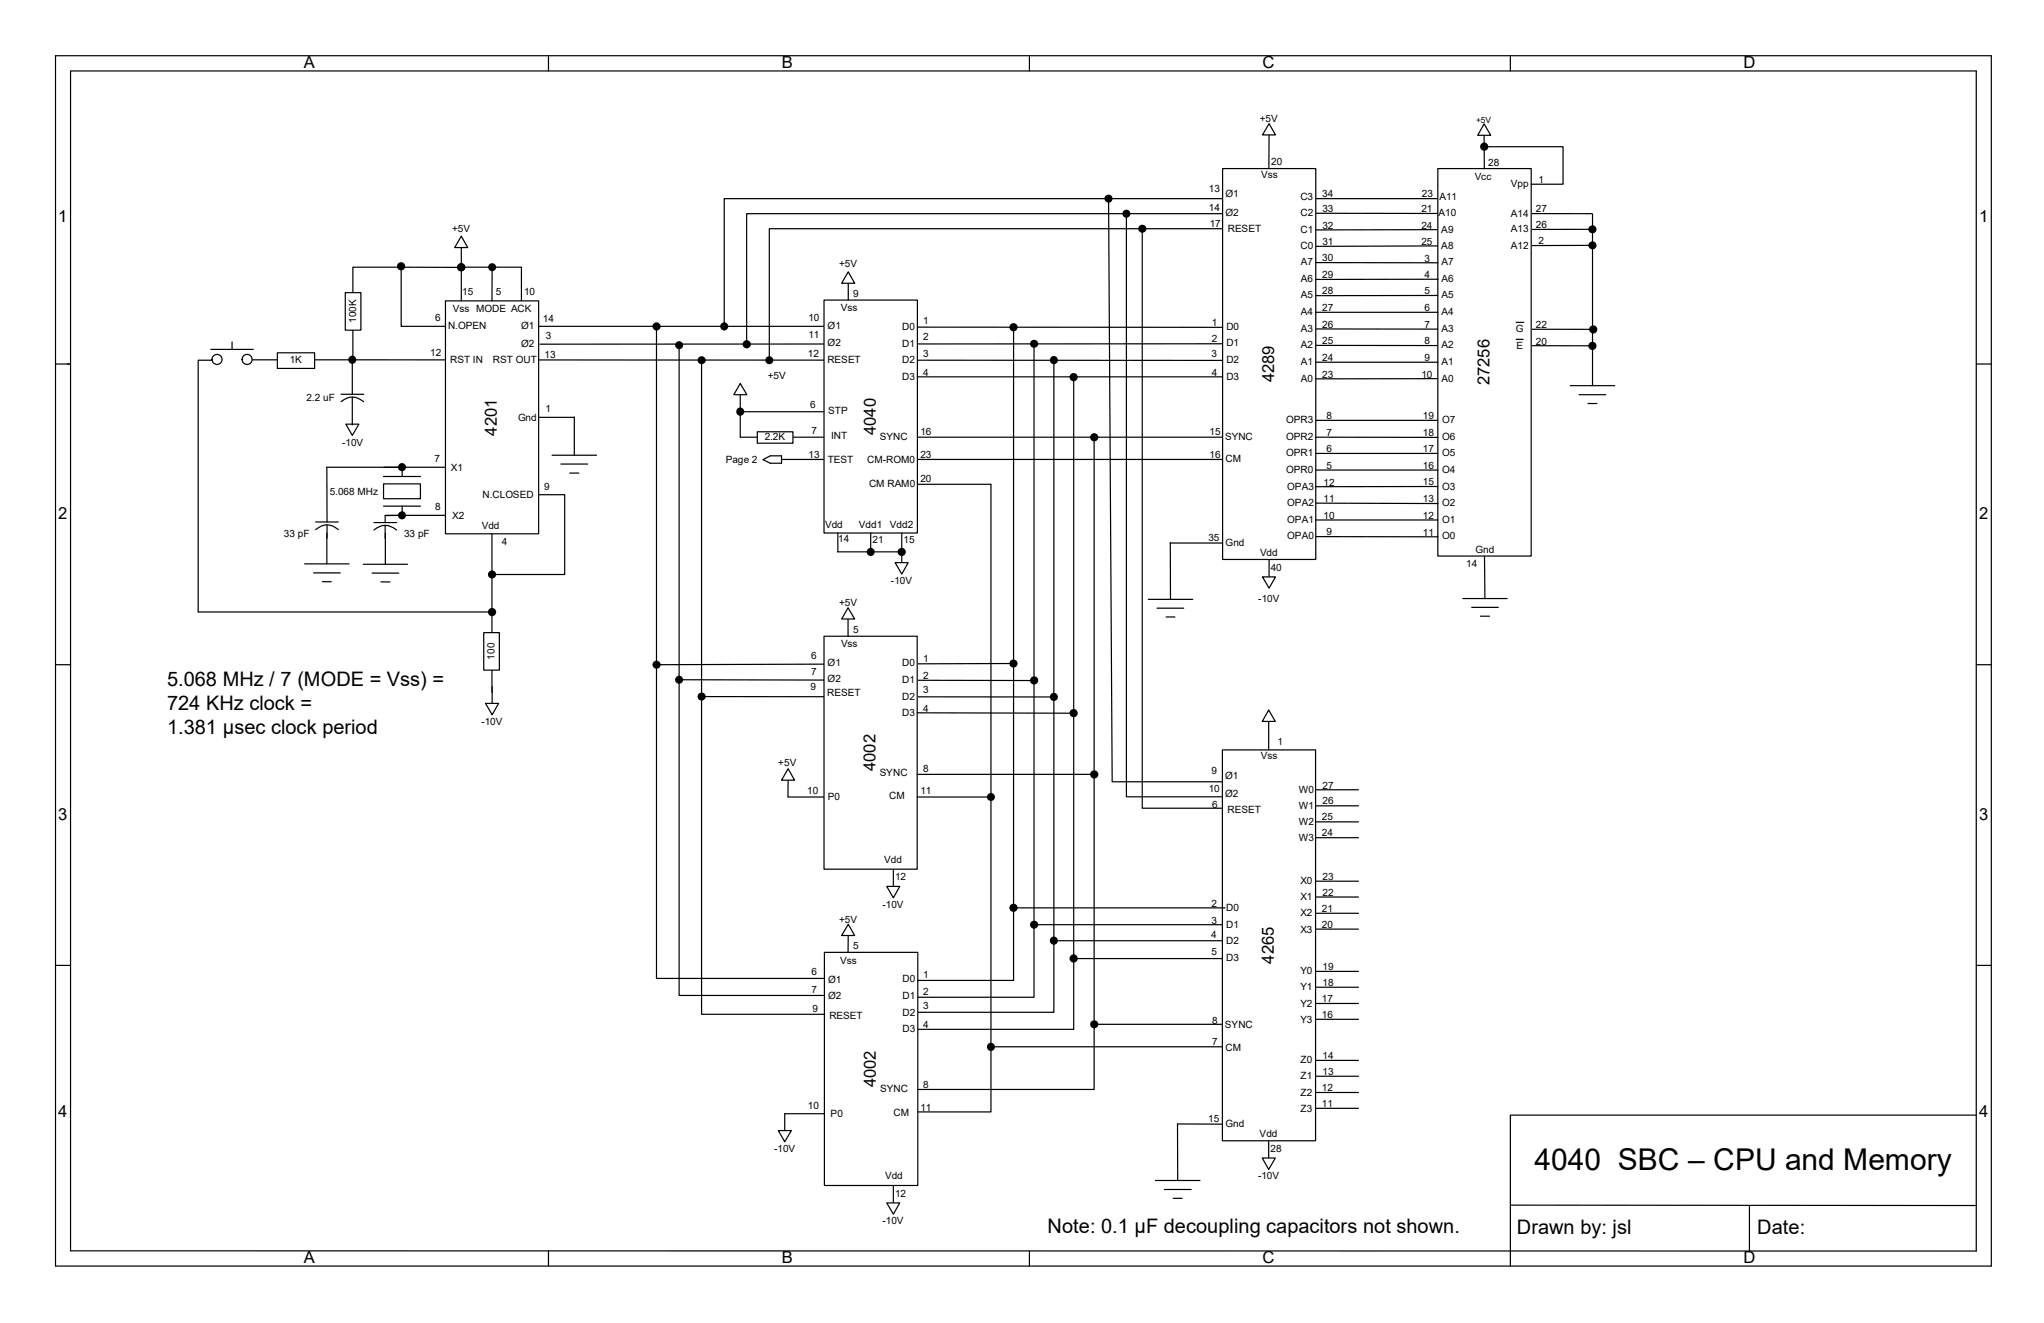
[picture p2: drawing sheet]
<svg xmlns="http://www.w3.org/2000/svg" width="432mm" height="279mm" viewBox="0 0 432 279" stroke-linecap="round" stroke-linejoin="round" font-family="sans-serif">
<g fill="none" stroke="#000" stroke-width=".25">
<path d="M258.6 48.3h-96.1v27.8M258.6 45.1h-100.9v27.6M259.3 42h-106.3v26.9M278 42h38.7M278 45l58.4 .1M336.4 51.8l-58.4 .2M336.4 48.4l-58.4 .2M74.5 76l183.8 .1M138.7 68.9v137.7h41.3M143.5 72.9v137.3h35.7M148.2 76.1v138.1h29.4M218.4 72.6v138h-29.7"/>
<path d="M222.6 76.1v137.7h-33.1M226.8 79.6v137.8h-34.9M258.3 72.6l-144.2 .1M278 69.5l58.5 .1M278 72.9l58.4 .1M156.4 92.3h101.9M165.1 97h93.2M231.1 92.3v137.8h-37.6M209.3 102.3v132.5h-15.8M143.5 143.6l74.9 .1M148.2 147.1l74.4 .1M214.1 140.1l-75.4 .3"/>
<path d="M166.5 168.3h10.3M165.9 235.2h10.1"/>
</g>
<g fill="#000">
<circle cx="336.4" cy="48.4" r=".86"/>
<circle cx="336.4" cy="51.8" r=".86"/>
<circle cx="138.7" cy="68.9" r=".87"/>
<circle cx="143.5" cy="72.9" r=".85"/>
<circle cx="148.2" cy="76.1" r=".86"/>
<circle cx="153" cy="68.9" r=".85"/>
<circle cx="157.7" cy="72.7" r=".86"/>
<circle cx="162.5" cy="76.1" r=".85"/>
<circle cx="218.5" cy="72.6" r=".86"/>
<circle cx="222.6" cy="76.1" r=".86"/>
<circle cx="226.8" cy="79.6" r=".87"/>
<circle cx="336.4" cy="73" r=".87"/>
<circle cx="336.6" cy="69.6" r=".87"/>
<circle cx="231.2" cy="92.3" r=".87"/>
<circle cx="138.7" cy="140.4" r=".86"/>
<circle cx="143.5" cy="143.6" r=".85"/>
<circle cx="148.2" cy="147.1" r=".86"/>
<circle cx="214.1" cy="140.1" r=".86"/>
<circle cx="218.5" cy="143.7" r=".87"/>
<circle cx="222.6" cy="147.2" r=".86"/>
</g>
<path d="M94.1 63.5h19.7v49.2h-19.7z" fill="#fff"/>
<path d="M97.5 51.5v12M94.1 63.5h19.7v49.2h-19.7zM116.6 96.1h9.4M118.5 98h5.6M120.4 99.9h1.9M121.3 88.1v8" fill="none" stroke="#000" stroke-width=".25"/>
<path d="M81 102.2h7.8v3.1h-7.8z" fill="#fff"/>
<path d="M97.5 56.5l-23-.1v19.7M113.8 68.9h60.3M81.1 98.7h13M85 98.7v1.9M81 102.2h7.8v3.1h-7.8zM81 100.6h7.8M81 106.9h7.8M81.5 108.8h12.6M85 106.9v1.9M103.9 112.7v33.5" fill="none" stroke="#000" stroke-width=".25"/>
<circle cx="97.4" cy="56.4" r=".87" fill="#000"/>
<path d="M174.1 63.4h19.7v49.2h-19.7z" fill="#fff"/>
<path d="M174.1 63.4h19.7v49.2h-19.7z" fill="none" stroke="#000" stroke-width=".25"/>
<path d="M258.3 35.6h19.7v82.6h-19.7z" fill="#fff"/>
<path d="M258.3 35.6h19.7v82.6h-19.7zM193.8 69.1h64.5M193.8 79.6h64.5" fill="none" stroke="#000" stroke-width=".25"/>
<path d="M303.7 35.6h19.8v81.8h-19.8z" fill="#fff"/>
<g fill="none" stroke="#000" stroke-width=".25">
<path d="M303.7 35.6h19.8v81.8h-19.8zM313.5 27.8l.1 7.8M278 55.5h25.8M303.8 59h-25.8M336.4 45.3v36.1M278 66h25.8M278 76.5h25.8M303.7 62.4h-25.7M303.7 80h-25.7M113.8 88.1h7.4M278 88.8h25.7M278 92.3l25.8 .1"/>
<path d="M278 95.8h25.8M278 99.3h25.8M331.7 81.4h9.4M333.6 83.4h5.6M335.4 85.2h2M113.8 104.5h5.5v16.8h-15.4M247.2 114.7h10.9M247.2 114.6l.1 12M278 106.3h25.8M278 109.8h25.8M278 113.3l25.8 .1M303.7 102.7l-25.7 .1"/>
<path d="M313.6 117.4l.1 9M242.6 126.6h9.4M244.4 128.4h5.7M246.3 130.3h1.9M309 126.4h9.4M310.9 128.3h5.6M312.8 130.1h1.9"/>
</g>
<circle cx="104" cy="121.3" r=".86" fill="#000"/>
<path d="M174.1 134.4h19.7v49.2h-19.7z" fill="#fff"/>
<path d="M174.1 134.4h19.7v49.2h-19.7z" fill="none" stroke="#000" stroke-width=".25"/>
<path d="M174.2 201.1h19.7v49.3h-19.7z" fill="#fff"/>
<g fill="none" stroke="#000" stroke-width=".25">
<path d="M11.7 11.8h409v255.6h-409zM14.9 15h402.6v249.2h-402.6zM115.9 11.8v3.2M217.5 11.8v3.2M319.1 11.8v3.2M84.8 56.2v12.7h9.3M97.5 56.4h12.7v7.1M104 56.4l-.1 7.1M11.7 76.9h3.2M214.1 69.1v138h-20.2M417.5 76.9h3.2M69 98.7h15.9"/>
<path d="M64.3 119.1h9.4M69 112.6v6.5M76.8 119.2h9.3M81.4 112.6v6.6M84.9 108.8l-3.5 .1M193.8 102.3h15.5M66.3 121h5.6M68.1 122.9h1.9M78.6 121h5.6M80.5 122.9h1.9M11.7 140.4h3.2M193.8 150.5l33 .1"/>
<path d="M417.5 140.4h3.2M193.8 163.5h37.3M193.8 168.3h15.5M11.7 203.9h3.2M174.2 201.1h19.7v49.3h-19.7zM417.5 203.9h3.2M417.5 235.5h-98.4v28.6M319.1 254.5l98.4 .1M369.6 254.6v9.6M115.9 264.2v3.2M217.5 264.2v3.2M319.1 264.2v3.2"/>
</g>
<g fill="#000">
<circle cx="84.7" cy="56.2" r=".87"/>
<circle cx="97.4" cy="56.4" r=".86"/>
<circle cx="104" cy="56.4" r=".85"/>
<circle cx="214.1" cy="69.1" r=".87"/>
<circle cx="84.9" cy="98.7" r=".86"/>
<circle cx="84.9" cy="108.8" r=".85"/>
<circle cx="226.8" cy="150.6" r=".87"/>
<circle cx="209.3" cy="168.3" r=".85"/>
<circle cx="231.2" cy="163.6" r=".87"/>
</g>
<path d="M97.5 49.9l1.3 2.4h-2.7z" fill="#fff"/>
<path d="M97.5 49.9l1.3 2.4h-2.7z" fill="none" stroke="#000" stroke-width=".25"/>
<path d="M73.1 89.6h2.7l-1.4 2.3z" fill="#fff"/>
<path d="M179.2 59v4.4M73.1 89.6h2.7l-1.4 2.3z" fill="none" stroke="#000" stroke-width=".25"/>
<path d="M179.2 57.4l1.4 2.4h-2.8z" fill="#fff"/>
<path d="M179.2 57.4l1.4 2.4h-2.8zM179.2 129.9v4.4" fill="none" stroke="#000" stroke-width=".25"/>
<path d="M179.2 128.4l1.4 2.3h-2.8z" fill="#fff"/>
<path d="M179.2 128.4l1.4 2.3h-2.8zM179.2 196.8v4.3" fill="none" stroke="#000" stroke-width=".25"/>
<path d="M179.2 195.2l1.4 2.4h-2.8z" fill="#fff"/>
<path d="M190.5 112.6v7M179.2 195.2l1.4 2.4h-2.8z" fill="none" stroke="#000" stroke-width=".25"/>
<path d="M189.1 118.8h2.8l-1.4 2.4z" fill="#fff"/>
<path d="M189.1 118.8h2.8l-1.4 2.4zM188.7 183.6v4.4" fill="none" stroke="#000" stroke-width=".25"/>
<path d="M187.3 187.2h2.8l-1.4 2.4z" fill="#fff"/>
<path d="M187.3 187.2h2.8l-1.4 2.4zM188.7 250.4v4.4" fill="none" stroke="#000" stroke-width=".25"/>
<path d="M187.3 254h2.8l-1.4 2.4z" fill="#fff"/>
<path d="M268.1 118.2v4.4M187.3 254h2.8l-1.4 2.4z" fill="none" stroke="#000" stroke-width=".25"/>
<path d="M266.7 121.8h2.8l-1.4 2.4z" fill="#fff"/>
<path d="M268.1 27.7v7.8M266.7 121.8h2.8l-1.4 2.4z" fill="none" stroke="#000" stroke-width=".25"/>
<path d="M268.1 26.1l1.4 2.4h-2.8z" fill="#fff"/>
<path d="M268.1 26.1l1.4 2.4h-2.8zM166.5 164v4.3" fill="none" stroke="#000" stroke-width=".25"/>
<path d="M166.5 162.3l1.4 2.5h-2.8z" fill="#fff"/>
<path d="M166.5 162.3l1.4 2.5h-2.8zM165.8 235.2v4.4" fill="none" stroke="#000" stroke-width=".25"/>
<path d="M164.4 238.8h2.8l-1.4 2.3z" fill="#fff"/>
<path d="M164.4 238.8h2.8l-1.4 2.3z" fill="none" stroke="#000" stroke-width=".25"/>
<path d="M313.5 26.2l1.4 2.4h-2.7z" fill="#fff"/>
<path d="M313.5 26.2l1.4 2.4h-2.7zM52.2 76h22.2" fill="none" stroke="#000" stroke-width=".25"/>
<circle cx="74.4" cy="76" r=".85" fill="#000"/>
<circle cx="52.2" cy="75.9" r="1.06" fill="#fff"/>
<circle cx="52.2" cy="75.9" r="1.06" fill="none" stroke="#000" stroke-width=".25"/>
<circle cx="45.8" cy="75.9" r="1.06" fill="#fff"/>
<g fill="none" stroke="#000" stroke-width=".25">
<path d="M44.5 73.8h9M44.8 76.1h-2.9v53.1M49 72.2v1.6"/>
<circle cx="45.8" cy="75.9" r="1.06"/>
</g>
<path d="M58.6 74.5h7.9v3.3h-7.9z" fill="#fff"/>
<path d="M58.6 74.5h7.9v3.3h-7.9z" fill="none" stroke="#000" stroke-width=".25"/>
<path d="M72.9 61.8h3.3v7.9h-3.3z" fill="#fff"/>
<path d="M72.9 61.8h3.3v7.9h-3.3z" fill="none" stroke="#000" stroke-width=".25"/>
<path d="M102.2 133.6h3.3v7.9h-3.3z" fill="#fff"/>
<path d="M41.9 129.2h62M102.2 133.6h3.3v7.9h-3.3zM104 145v4.4" fill="none" stroke="#000" stroke-width=".25"/>
<circle cx="104" cy="129.3" r=".87" fill="#000"/>
<path d="M102.6 148.5h2.7l-1.3 2.5z" fill="#fff"/>
<path d="M156.4 82.5v9.8M176.9 116.5h13.6M177 112.6v3.9M102.6 148.5h2.7l-1.3 2.5z" fill="none" stroke="#000" stroke-width=".25"/>
<circle cx="190.5" cy="116.6" r=".87" fill="#000"/>
<path d="M156.4 81l1.4 2.4h-2.8z" fill="#fff"/>
<g fill="none" stroke="#000" stroke-width=".25">
<path d="M74.4 76.6v6.7M69 98.7l.1 11.5M72.1 84.8a3.4 3.4 0 0 1 4.7 0M72.1 83.3h4.7M74.4 83.9v5.8M156.4 81l1.4 2.4h-2.8zM156.4 87h17.7M161.2 97.1l1.5-.8h2.4v1.5h-2.4zM66.7 111.8a3.3 3.3 0 0 1 4.8 0M66.7 110.2h4.8M69.1 110.8v2.8M79 110.4h4.8"/>
<path d="M79 111.9a3.4 3.4 0 0 1 4.8 0M81.4 108.9v1.5M81.4 111v2.7M183.9 112.6v3.9"/>
</g>
<g fill="#000">
<circle cx="156.4" cy="86.9" r=".86"/>
<circle cx="183.9" cy="116.6" r=".86"/>
</g>
<path d="M258.2 158.4h19.7v82.5h-19.7z" fill="#fff"/>
<path d="M258.2 158.4h19.7v82.5h-19.7zM258.1 237.4h-9.3v11.9M244.1 249.3h9.4M246 251.2h5.6M247.9 253.1h1.8M268 241v4.4" fill="none" stroke="#000" stroke-width=".25"/>
<path d="M266.7 244.6h2.7l-1.4 2.4z" fill="#fff"/>
<path d="M268 151.6v6.8M266.7 244.6h2.7l-1.4 2.4z" fill="none" stroke="#000" stroke-width=".25"/>
<path d="M268 149.9l1.4 2.5h-2.7z" fill="#fff"/>
<g fill="none" stroke="#000" stroke-width=".25">
<path d="M234.2 42l.7 123.1h23.3M238 45.1v123.2h20.2M241.3 48.3v122.4h16.9M268 149.9l1.4 2.5h-2.7zM277.9 166.8h9.1M277.9 170.2h9.1M277.9 173.6h9.1M278 176.9h9M214.1 191.7h44.7M218.4 195.3h39.8M222.6 198.7h35.6M277.9 186.1h9.1"/>
<path d="M277.9 189.4h9.1M277.9 192.9h9.1M278 196.2h9M226.8 202.4h31.4M231.1 216.3h27.1M277.9 205.1h9.1M277.9 208.5h9.1M277.9 211.9h9.1M278 215.3h9M209.3 221.1h48.9M277.9 223.9h9.1M277.9 227.3h9.1"/>
<path d="M277.9 230.7h9.1M278 234.1h9"/>
</g>
<g fill="#000">
<circle cx="234.2" cy="41.9" r=".86"/>
<circle cx="238" cy="45.1" r=".85"/>
<circle cx="241.3" cy="48.3" r=".86"/>
<circle cx="214.1" cy="191.7" r=".87"/>
<circle cx="218.5" cy="195.3" r=".86"/>
<circle cx="222.6" cy="198.6" r=".86"/>
<circle cx="226.8" cy="202.4" r=".87"/>
<circle cx="231.2" cy="216.3" r=".86"/>
<circle cx="209.3" cy="221.1" r=".86"/>
</g>
<path d="M160 91.2h7.5v2.4h-7.5z" fill="#fff"/>
<path d="M313.6 31h16.6v7.9h-6.7M320.3 68.1h1.6M320.3 71.7h1.5M160 91.2h7.5v2.4h-7.5z" fill="none" stroke="#000" stroke-width=".25"/>
<circle cx="313.5" cy="31" r=".87" fill="#000"/>
<text font-size="6.3" x="324.1" y="247">4040 SBC – CPU and Memory</text>
<g font-size="4.2">
<text x="35.3" y="144.8">5.068 MHz / 7 (MODE = Vss) =</text>
<text x="35.3" y="149.9">724 KHz clock =</text>
<text x="35.3" y="155">1.381 µsec clock period</text>
<text x="221.3" y="260.4">Note: 0.1 µF decoupling capacitors not shown.</text>
<text x="320.5" y="260.7">Drawn by: jsl</text>
<text x="371.2" y="260.7">Date:</text>
</g>
<g font-size="3.5">
<text x="64.2" y="14.4">A</text>
<text x="165.2" y="14.4">B</text>
<text x="266.7" y="14.4">C</text>
<text x="368.3" y="14.4">D</text>
<text x="12.3" y="46.9">1</text>
<text x="418.1" y="46.9">1</text>
<text x="269.2" y="80.8" transform="rotate(-90 269.2 80.8)">4289</text>
<text x="314.7" y="81.4" transform="rotate(-90 314.7 81.4)">27256</text>
<text x="105" y="92" transform="rotate(-90 105 92)">4201</text>
<text x="185" y="91.9" transform="rotate(-90 185 91.9)">4040</text>
<text x="12.3" y="109.7">2</text>
<text x="418.1" y="109.6">2</text>
<text x="185" y="162.9" transform="rotate(-90 185 162.9)">4002</text>
<text x="12.3" y="173.2">3</text>
<text x="418.1" y="173.1">3</text>
<text x="269.1" y="203.5" transform="rotate(-90 269.1 203.5)">4265</text>
<text x="185" y="229.7" transform="rotate(-90 185 229.7)">4002</text>
<text x="12.3" y="235.9">4</text>
<text x="418.1" y="235.9">4</text>
<text x="64.2" y="266.8">A</text>
<text x="165.2" y="266.8">B</text>
<text x="266.7" y="266.8">C</text>
<text x="368.3" y="266.8">D</text>
</g>
<g font-size="2.1">
<text x="266.1" y="25.7">+5V</text>
<text x="268.6" y="34.8">20</text>
<text x="314.4" y="35.1">28</text>
<text x="255.4" y="40.6">13</text>
<text x="258.9" y="41.7">Ø1</text>
<text x="266.4" y="37.6">Vss</text>
<text x="279.3" y="41.7">34</text>
<text x="300.4" y="41.7">23</text>
<text x="311.5" y="38">Vcc</text>
<text x="319.2" y="39.5">Vpp</text>
<text x="325" y="38.7">1</text>
<text x="255.4" y="44.5">14</text>
<text x="255.6" y="47.9">17</text>
<text x="258.9" y="45.7">Ø2</text>
<text x="274.7" y="42.3">C3</text>
<text x="274.7" y="45.6">C2</text>
<text x="279.4" y="44.8">33</text>
<text x="300.3" y="44.9">21</text>
<text x="303.9" y="45.6">A10</text>
<text x="304.1" y="42.3">A11</text>
<text x="319.2" y="45.9">A14</text>
<text x="324.4" y="44.8">27</text>
<text x="95.5" y="48.9">+5V</text>
<text x="259.4" y="48.9">RESET</text>
<text x="274.7" y="49.1">C1</text>
<text x="274.7" y="52.6">C0</text>
<text x="279.4" y="48.3">32</text>
<text x="279.4" y="51.8">31</text>
<text x="300.3" y="48.3">24</text>
<text x="300.3" y="51.7">25</text>
<text x="304.5" y="49.1">A9</text>
<text x="304.5" y="52.6">A8</text>
<text x="319.2" y="49.1">A13</text>
<text x="319.2" y="52.6">A12</text>
<text x="324.4" y="48.2">26</text>
<text x="325" y="51.6">2</text>
<text x="177.2" y="56.3">+5V</text>
<text x="274.8" y="56">A7</text>
<text x="274.8" y="59.6">A6</text>
<text x="279.3" y="55.2">30</text>
<text x="279.3" y="58.8">29</text>
<text x="300.9" y="55.3">3</text>
<text x="300.9" y="58.8">4</text>
<text x="304.5" y="56">A7</text>
<text x="304.5" y="59.6">A6</text>
<text x="95.6" y="65.8">Vss MODE ACK</text>
<text x="97.7" y="62.4">15</text>
<text x="104.8" y="62.3">5</text>
<text x="110.7" y="62.4">10</text>
<text x="177.6" y="65.7">Vss</text>
<text x="180.3" y="62.8">9</text>
<text x="274.8" y="63">A5</text>
<text x="279.3" y="62.1">28</text>
<text x="279.3" y="65.7">27</text>
<text x="300.9" y="62.1">5</text>
<text x="300.9" y="65.7">6</text>
<text x="304.5" y="63">A5</text>
<text x="75.2" y="68.2" transform="rotate(-90 75.2 68.2)">100K</text>
<text x="91.9" y="67.7">6</text>
<text x="94.7" y="69.6">N.OPEN</text>
<text x="110.1" y="69.6">Ø1</text>
<text x="114.7" y="68">14</text>
<text x="115.3" y="71.5">3</text>
<text x="170.8" y="67.8">10</text>
<text x="170.8" y="71.3">11</text>
<text x="174.8" y="69.6">Ø1</text>
<text x="190.6" y="69.7">D0</text>
<text x="195" y="68.4">1</text>
<text x="195" y="71.9">2</text>
<text x="256" y="68.8">1</text>
<text x="259.1" y="69.6">D0</text>
<text x="274.8" y="66.5">A4</text>
<text x="274.8" y="70.1">A3</text>
<text x="279.3" y="69.3">26</text>
<text x="300.9" y="69.3">7</text>
<text x="304.5" y="66.5">A4</text>
<text x="304.5" y="70.1">A3</text>
<text x="320.3" y="70.1">G</text>
<text x="324.4" y="69.2">22</text>
<text x="61.2" y="76.8">1K</text>
<text x="90.9" y="75.1">12</text>
<text x="95.1" y="76.7">RST IN</text>
<text x="104.1" y="76.7">RST OUT</text>
<text x="110.1" y="73.3">Ø2</text>
<text x="115.1" y="75.5">13</text>
<text x="170.6" y="75.5">12</text>
<text x="174.8" y="76.7">RESET</text>
<text x="174.8" y="73.1">Ø2</text>
<text x="190.6" y="73.2">D1</text>
<text x="190.6" y="76.7">D2</text>
<text x="195" y="75.4">3</text>
<text x="255.9" y="75.4">3</text>
<text x="256" y="72.3">2</text>
<text x="259.1" y="73.2">D1</text>
<text x="259.1" y="76.7">D2</text>
<text x="274.8" y="73.5">A2</text>
<text x="274.8" y="77.1">A1</text>
<text x="279.3" y="72.7">25</text>
<text x="279.3" y="76.2">24</text>
<text x="300.9" y="72.7">8</text>
<text x="300.9" y="76.3">9</text>
<text x="304.5" y="73.5">A2</text>
<text x="304.5" y="77.1">A1</text>
<text x="320.4" y="73.7">E</text>
<text x="324.4" y="72.8">20</text>
<text x="162.2" y="80.1">+5V</text>
<text x="190.6" y="80.3">D3</text>
<text x="195" y="79.3">4</text>
<text x="256" y="79.3">4</text>
<text x="259.1" y="80.2">D3</text>
<text x="274.8" y="80.6">A0</text>
<text x="279.3" y="79.8">23</text>
<text x="300.3" y="79.8">10</text>
<text x="304.5" y="80.6">A0</text>
<text x="64.7" y="84.7">2.2 uF</text>
<text x="109.4" y="88.8">Gnd</text>
<text x="115.2" y="87">1</text>
<text x="171.2" y="86.1">6</text>
<text x="175" y="87.4">STP</text>
<text x="271.7" y="89.4">OPR3</text>
<text x="280.2" y="88.5">8</text>
<text x="300.6" y="88.5">19</text>
<text x="304.6" y="89.4">O7</text>
<text x="72.3" y="94.2">-10V</text>
<text x="161.5" y="93">2.2K</text>
<text x="171.4" y="91.6">7</text>
<text x="175.6" y="92.8">INT</text>
<text x="185.9" y="92.9">SYNC</text>
<text x="194.4" y="91.9">16</text>
<text x="255.5" y="91.9">15</text>
<text x="258.8" y="92.8">SYNC</text>
<text x="271.7" y="92.9">OPR2</text>
<text x="280.2" y="92.1">7</text>
<text x="280.2" y="95.5">6</text>
<text x="300.6" y="92.1">18</text>
<text x="300.6" y="95.5">17</text>
<text x="304.6" y="92.9">O6</text>
<text x="91.8" y="97.5">7</text>
<text x="95.2" y="99.5">X1</text>
<text x="153.3" y="97.7">Page 2</text>
<text x="170.8" y="96.7">13</text>
<text x="174.9" y="97.7">TEST</text>
<text x="183.2" y="97.7">CM-ROM0</text>
<text x="194.4" y="96.8">23</text>
<text x="194.4" y="101.9">20</text>
<text x="255.5" y="96.8">16</text>
<text x="258.9" y="97.7">CM</text>
<text x="271.7" y="96.4">OPR1</text>
<text x="271.7" y="99.9">OPR0</text>
<text x="280.2" y="99">5</text>
<text x="300.6" y="99.1">16</text>
<text x="304.6" y="96.4">O5</text>
<text x="304.6" y="99.9">O4</text>
<text x="69.7" y="104.5">5.068 MHz</text>
<text x="91.9" y="107.7">8</text>
<text x="101.9" y="105.1">N.CLOSED</text>
<text x="115" y="103.4">9</text>
<text x="183.6" y="102.9">CM RAM0</text>
<text x="271.9" y="103.4">OPA3</text>
<text x="271.9" y="106.8">OPA2</text>
<text x="279.6" y="102.5">12</text>
<text x="279.6" y="106">11</text>
<text x="300.6" y="102.5">15</text>
<text x="300.6" y="106.1">13</text>
<text x="304.6" y="103.4">O3</text>
<text x="304.6" y="106.8">O2</text>
<text x="60" y="113.4">33 pF</text>
<text x="85.4" y="113.4">33 pF</text>
<text x="95.5" y="109.6">X2</text>
<text x="101.8" y="111.8">Vdd</text>
<text x="174.3" y="111.4">Vdd</text>
<text x="181.4" y="111.4">Vdd1</text>
<text x="188" y="111.4">Vdd2</text>
<text x="271.9" y="110.4">OPA1</text>
<text x="271.9" y="113.9">OPA0</text>
<text x="279.6" y="109.6">10</text>
<text x="280.2" y="113.1">9</text>
<text x="300.6" y="109.6">12</text>
<text x="300.6" y="113.1">11</text>
<text x="304.6" y="110.4">O1</text>
<text x="304.6" y="113.9">O0</text>
<text x="106" y="115.1">4</text>
<text x="177.1" y="114.6">14</text>
<text x="184.3" y="114.7">21</text>
<text x="190.9" y="114.7">15</text>
<text x="255.3" y="114.2">35</text>
<text x="258.9" y="115.3">Gnd</text>
<text x="266.2" y="117.3">Vdd</text>
<text x="309.8" y="119.8">14</text>
<text x="311.7" y="116.8">Gnd</text>
<text x="188.2" y="123.3">-10V</text>
<text x="268.5" y="120.5">40</text>
<text x="177.2" y="128">+5V</text>
<text x="265.8" y="127.1">-10V</text>
<text x="177.7" y="136.7">Vss</text>
<text x="180.3" y="133.6">5</text>
<text x="104.4" y="139.3" transform="rotate(-90 104.4 139.3)">100</text>
<text x="171.4" y="139.1">6</text>
<text x="171.4" y="142.5">7</text>
<text x="174.8" y="140.7">Ø1</text>
<text x="174.8" y="143.9">Ø2</text>
<text x="190.6" y="140.7">D0</text>
<text x="195" y="139.8">1</text>
<text x="195" y="143.3">2</text>
<text x="171.2" y="145.7">9</text>
<text x="174.8" y="146.9">RESET</text>
<text x="190.6" y="144.3">D1</text>
<text x="190.6" y="147.9">D2</text>
<text x="195" y="146.4">3</text>
<text x="101.7" y="153">-10V</text>
<text x="190.6" y="151.2">D3</text>
<text x="195" y="150.3">4</text>
<text x="164.4" y="161.7">+5V</text>
<text x="266.4" y="160.4">Vss</text>
<text x="269.9" y="157.3">1</text>
<text x="170.5" y="167.7">10</text>
<text x="185.8" y="163.9">SYNC</text>
<text x="194.4" y="167.8">11</text>
<text x="195" y="162.9">8</text>
<text x="255.4" y="167.3">10</text>
<text x="255.9" y="163.4">9</text>
<text x="258.8" y="164.4">Ø1</text>
<text x="274.4" y="167.4">W0</text>
<text x="279.4" y="166.5">27</text>
<text x="174.9" y="169">P0</text>
<text x="187.8" y="168.7">CM</text>
<text x="256.1" y="170.6">6</text>
<text x="258.8" y="168.4">Ø2</text>
<text x="259.3" y="171.7">RESET</text>
<text x="274.4" y="170.8">W1</text>
<text x="279.3" y="173.3">25</text>
<text x="279.4" y="169.9">26</text>
<text x="274.4" y="174.2">W2</text>
<text x="274.4" y="177.7">W3</text>
<text x="279.3" y="176.6">24</text>
<text x="186.8" y="182.3">Vdd</text>
<text x="189.1" y="185.9">12</text>
<text x="279.4" y="185.8">23</text>
<text x="186.4" y="191.7">-10V</text>
<text x="255.9" y="191.6">2</text>
<text x="274.7" y="190.1">X1</text>
<text x="274.7" y="186.7">X0</text>
<text x="279.4" y="189.2">22</text>
<text x="177.2" y="194.9">+5V</text>
<text x="255.9" y="195.1">3</text>
<text x="259" y="192.4">D0</text>
<text x="259" y="195.9">D1</text>
<text x="274.7" y="193.5">X2</text>
<text x="274.7" y="197">X3</text>
<text x="279.3" y="192.6">21</text>
<text x="279.3" y="195.9">20</text>
<text x="177.5" y="203.5">Vss</text>
<text x="180.3" y="200.4">5</text>
<text x="255.9" y="198.2">4</text>
<text x="255.9" y="201.8">5</text>
<text x="259" y="199.4">D2</text>
<text x="259" y="202.9">D3</text>
<text x="171.4" y="205.9">6</text>
<text x="171.4" y="209.6">7</text>
<text x="174.9" y="207.5">Ø1</text>
<text x="190.7" y="207.5">D0</text>
<text x="195" y="206.6">1</text>
<text x="274.7" y="209.2">Y1</text>
<text x="274.7" y="205.7">Y0</text>
<text x="279.4" y="208.2">18</text>
<text x="279.4" y="204.9">19</text>
<text x="171.7" y="213.8">9</text>
<text x="174.9" y="211">Ø2</text>
<text x="175.2" y="215.1">RESET</text>
<text x="190.7" y="210.9">D1</text>
<text x="190.7" y="214.5">D2</text>
<text x="195" y="210.1">2</text>
<text x="195" y="213.2">3</text>
<text x="274.7" y="212.6">Y2</text>
<text x="279.3" y="211.6">17</text>
<text x="279.3" y="215">16</text>
<text x="190.7" y="218">D3</text>
<text x="195" y="217.1">4</text>
<text x="256.1" y="220.8">7</text>
<text x="256.1" y="216.2">8</text>
<text x="258.8" y="217.1">SYNC</text>
<text x="258.9" y="222">CM</text>
<text x="274.7" y="216">Y3</text>
<text x="274.7" y="228">Z1</text>
<text x="274.7" y="224.5">Z0</text>
<text x="279.4" y="227">13</text>
<text x="279.4" y="223.6">14</text>
<text x="185.9" y="230.7">SYNC</text>
<text x="195" y="229.7">8</text>
<text x="274.7" y="231.4">Z2</text>
<text x="279.3" y="230.4">12</text>
<text x="279.3" y="233.8">11</text>
<text x="170.6" y="234.2">10</text>
<text x="175.5" y="235.8">P0</text>
<text x="188.8" y="235.6">CM</text>
<text x="194.4" y="234.6">11</text>
<text x="255.2" y="236.9">15</text>
<text x="258.9" y="238">Gnd</text>
<text x="274.7" y="234.8">Z3</text>
<text x="163.5" y="243.2">-10V</text>
<text x="266.1" y="240.1">Vdd</text>
<text x="268.4" y="243.3">28</text>
<text x="187" y="249.1">Vdd</text>
<text x="265.8" y="249">-10V</text>
<text x="189.1" y="252.7">12</text>
<text x="186.4" y="258.5">-10V</text>
</g>
<text font-size="1.8" x="311.8" y="26">+5V</text>
</svg>
